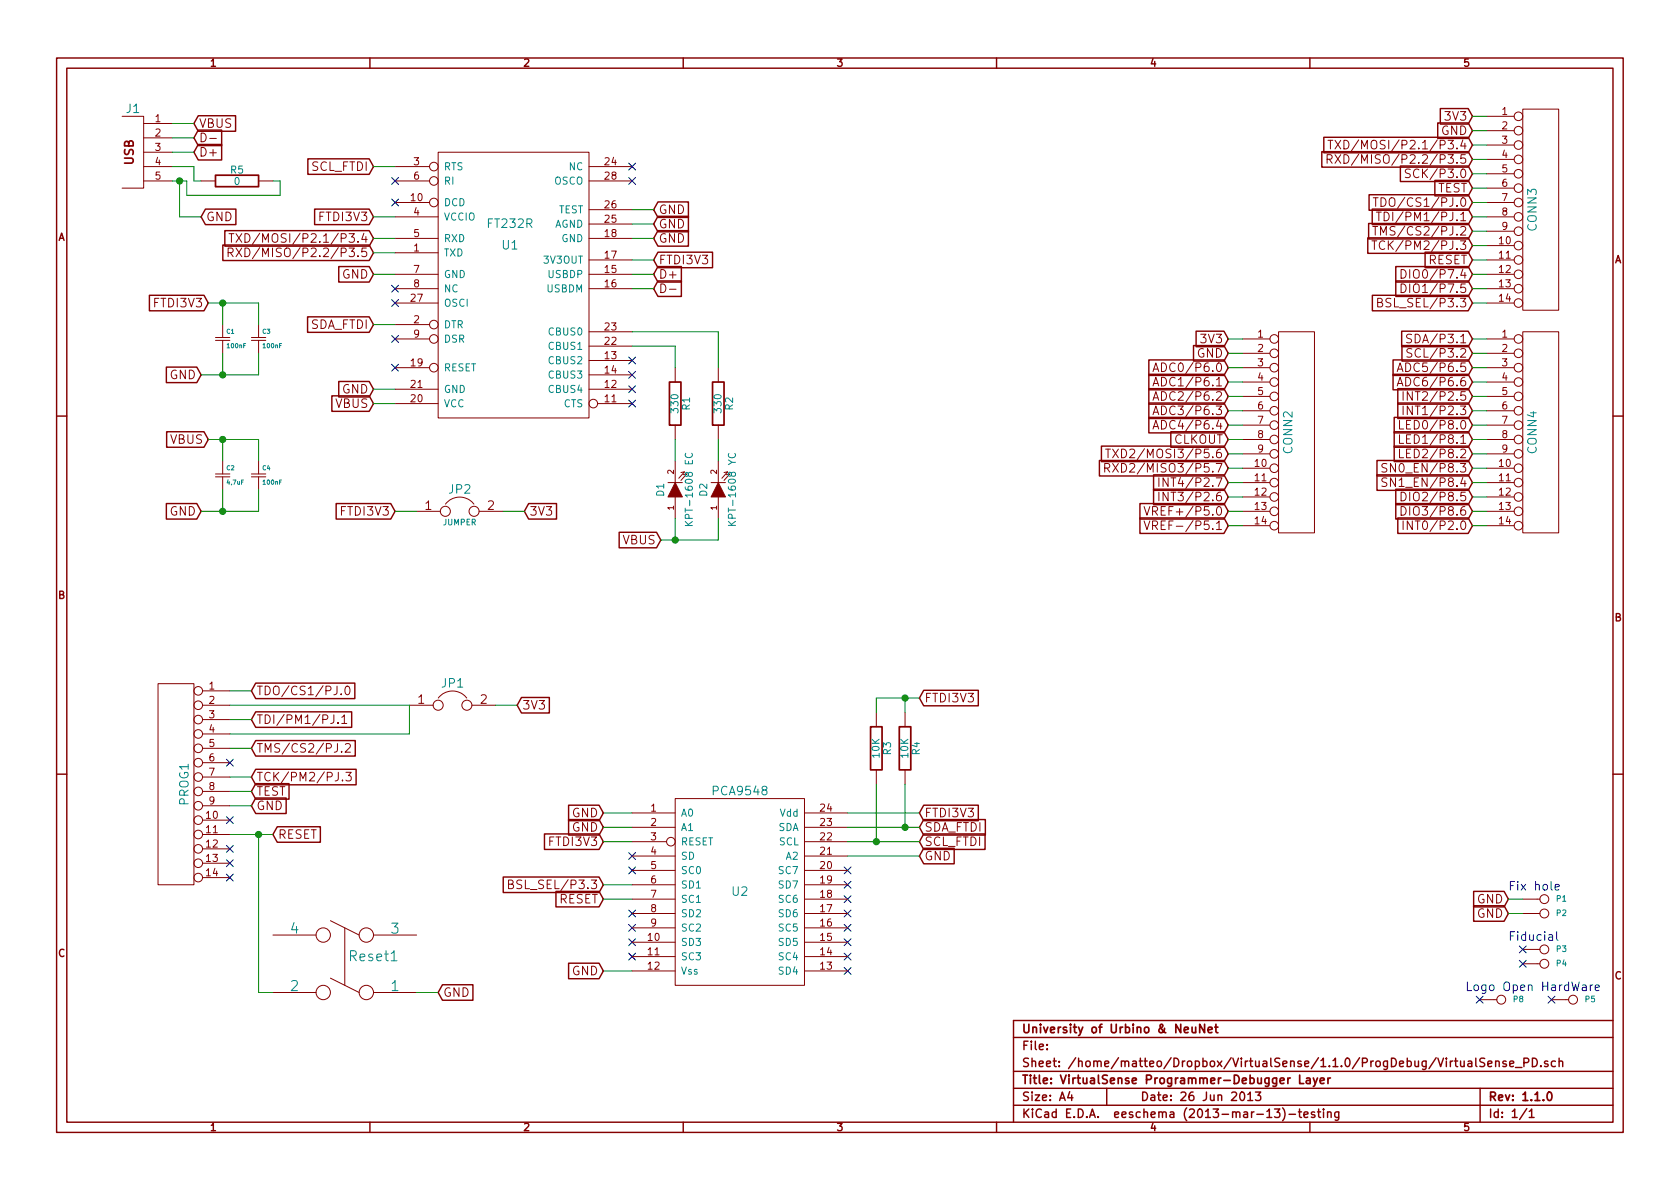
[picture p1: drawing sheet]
<svg xmlns="http://www.w3.org/2000/svg" width="297mm" height="210mm" viewBox="0 0 297 210" stroke-linecap="round" stroke-linejoin="round" font-family="sans-serif">
<g fill="none" stroke="#840000" stroke-width=".25">
<path d="M10 10.3h277v189.9h-277zM11.8 12.1h273.4v186.3h-273.4zM65.4 10.3v1.8M120.8 10.3v1.8M176.2 10.3v1.8M231.6 10.3v1.8M254.7 19.2h4.9l.7 1.4-.7 1.3h-4.9zM35.1 20.5h6.6v2.7h-6.6l-.8-1.4zM35.1 25.5h4.1v2.8h-4.1l-.8-1.4zM35.1 23h4.1v2.7h-4.1l-.8-1.3zM36.3 37h5.4v2.7h-5.4l-.7-1.4zM54.4 28.1h10.9l.7 1.4-.7 1.3h-10.9z"/>
<path d="M55.6 37h9.7l.7 1.3-.7 1.4h-9.7zM116.3 35.7h5.4v2.7h-5.4l-.7-1.3zM116.3 38.2h5.4v2.8h-5.4l-.7-1.4zM233.7 26.8h25.9l.7 1.4-.7 1.4h-25.9zM234.1 24.3h25.5l.7 1.3-.7 1.4h-25.5zM242 39.5h17.6l.7 1.4-.7 1.4h-17.6zM242.1 34.4h17.5l.7 1.4-.7 1.4h-17.5zM242.6 37h17l.7 1.3-.7 1.4h-17zM247.6 29.4h12l.7 1.3-.7 1.4h-12zM253.7 31.9h5.9l.7 1.4-.7 1.3h-5.9zM254.2 21.7h5.4l.7 1.4-.7 1.4h-5.4zM26.4 52.2h9.7l.7 1.4-.7 1.4h-9.7z"/>
<path d="M39.4 43.3h25.9l.7 1.4-.7 1.4h-25.9zM39.8 40.8h25.5l.7 1.4-.7 1.3h-25.5zM54.4 56h10.9l.7 1.4-.7 1.4h-10.9zM59.9 47.1h5.4l.7 1.4-.7 1.4h-5.4zM116.3 44.6h9.7v2.7h-9.7l-.7-1.3zM116.3 40.8h5.4v2.7h-5.4l-.7-1.3zM116.3 47.1h4.2v2.8h-4.2l-.7-1.4zM116.3 49.7h4.2v2.7h-4.2l-.7-1.4zM211.5 58.6h4.9l.8 1.3-.8 1.4h-4.9zM241.8 42.1h17.8l.7 1.3-.7 1.4h-17.8zM242.6 52.2h17l.7 1.4-.7 1.4h-17zM246.8 47.1h12.8l.7 1.4-.7 1.4h-12.8z"/>
<path d="M246.8 49.7h12.8l.7 1.3-.7 1.4h-12.8zM247.8 58.6h11.8l.7 1.3-.7 1.4h-11.8zM252 44.6h7.6l.7 1.4-.7 1.3h-7.6zM10 73.6h1.8M29.4 64.9h5.4l.8 1.4-.8 1.4h-5.4zM29.5 76.3h6.6l.7 1.4-.7 1.4h-6.6zM58.7 70h6.6l.7 1.4-.7 1.3h-6.6zM59.9 67.5h5.4l.7 1.3-.7 1.4h-5.4zM194.7 78.9h21.7l.8 1.4-.8 1.3h-21.7zM203.1 71.3h13.3l.8 1.3-.8 1.4h-13.3zM203.1 68.7h13.3l.8 1.4-.8 1.4h-13.3zM203.1 63.6h13.3l.8 1.4-.8 1.4h-13.3z"/>
<path d="M203.1 66.2h13.3l.8 1.4-.8 1.3h-13.3zM203.1 73.8h13.3l.8 1.4-.8 1.3h-13.3zM207 76.3h9.4l.8 1.4-.8 1.4h-9.4zM211 61.1h5.4l.8 1.4-.8 1.3h-5.4zM246.3 66.2h13.3l.7 1.4-.7 1.3h-13.3zM246.3 63.6h13.3l.7 1.4-.7 1.4h-13.3zM246.5 78.9h13.1l.7 1.4-.7 1.3h-13.1zM246.5 73.8h13.1l.7 1.4-.7 1.3h-13.1zM246.5 76.3h13.1l.7 1.4-.7 1.4h-13.1zM247.1 68.7h12.5l.7 1.4-.7 1.4h-12.5zM247.1 71.3h12.5l.7 1.3-.7 1.4h-12.5zM247.9 61.1h11.7l.7 1.4-.7 1.3h-11.7z"/>
<path d="M285.2 73.6h1.8M29.4 89h5.4l.8 1.4-.8 1.4h-5.4zM59.4 89h9.7l.7 1.4-.7 1.4h-9.7zM93.5 89h4.9v2.8h-4.9l-.8-1.4zM109.5 94.1h6.6l.7 1.4-.7 1.4h-6.6zM194.4 81.4h22l.8 1.4-.8 1.4h-22zM201.5 89h14.9l.8 1.4-.8 1.4h-14.9zM201.5 91.6h14.9l.8 1.4-.8 1.3h-14.9zM204 86.5h12.4l.8 1.4-.8 1.3h-12.4zM204 84h12.4l.8 1.3-.8 1.4h-12.4zM243.5 81.4h16.1l.7 1.4-.7 1.4h-16.1zM243.5 84h16.1l.7 1.3-.7 1.4h-16.1z"/>
<path d="M246.8 86.5h12.8l.7 1.4-.7 1.3h-12.8zM246.8 89h12.8l.7 1.4-.7 1.4h-12.8zM247.1 91.6h12.5l.7 1.4-.7 1.3h-12.5zM10 136.9h1.8M45.2 138.6h5.9v2.7h-5.9l-.8-1.4zM45.2 131h17.6v2.7h-17.6l-.8-1.4zM45.2 125.9h17v2.7h-17l-.8-1.4zM45.2 120.8h17.5v2.7h-17.5l-.8-1.3zM45.2 136h17.8v2.8h-17.8l-.8-1.4zM92.2 123.3h4.9v2.8h-4.9l-.8-1.4zM163.3 122.1h9.7v2.7h-9.7l-.7-1.4zM285.2 136.9h1.8"/>
<path d="M45.2 141.1h5.4v2.8h-5.4l-.8-1.4zM49 146.2h7.6v2.7h-7.6l-.7-1.3zM89 155.1h16.9l.8 1.4-.8 1.3h-16.9zM96.3 147.5h9.6l.8 1.3-.8 1.4h-9.6zM98.3 157.6h7.6l.8 1.4-.8 1.4h-7.6zM100.5 144.9h5.4l.8 1.4-.8 1.4h-5.4zM100.5 142.4h5.4l.8 1.4-.8 1.3h-5.4zM163.3 144.9h10.9v2.8h-10.9l-.7-1.4zM163.3 147.5h10.9v2.7h-10.9l-.7-1.4zM163.3 142.4h9.7v2.7h-9.7l-.7-1.3zM163.3 150h5.4v2.7h-5.4l-.7-1.3zM260.6 157.6h5.3l.8 1.4-.8 1.4h-5.3z"/>
<path d="M78.2 174.1h5.4v2.8h-5.4l-.7-1.4zM100.5 170.3h5.4l.8 1.4-.8 1.4h-5.4zM260.6 160.2h5.3l.8 1.3-.8 1.4h-5.3zM65.4 198.4v1.8M120.8 198.4v1.8M176.2 198.4v1.8M179.2 192.5h106M179.2 195.4h106M179.2 189.5h106M179.2 183.5h106M185.1 185.5v.1M185.1 184.7v.1"/>
<path d="M189.1 193l-.3 1.1h.9M189.5 193.6v1M195.7 192.5v2.9M219.4 193.3l.2-.2a.81 .81 0 0 1 .5 .6 .81 .81 0 0 1-.2 .8l-.2 .1a.79 .79 0 0 1-.3-1.3zM220.6 193.5l.5-.4v1.5M220.6 194.6h.9M222 193.1h.9l-.5 .6 .4 .1v.7l-.2 .1-.6-.1M225.3 196.1h1l-.5 .6 .4 .1v.7l-.2 .1-.7-.1M226.8 195.9a1.71 1.71 0 0 1 0 2.3M227.9 197h1.2M229.6 196.6h.5M229.8 196.1v1.3l.3 .2"/>
<path d="M230.6 197.1l.7-.1-.1-.3-.4-.1-.2 .2v.7h.6M231.6 198.4v1.8M232.4 196.7a.37 .37 0 0 0-.5 .1v.2l.5 .2 .1 .1-.2 .3-.4-.1M232.9 196.6h.6M233.1 196.1v1.3l.4 .2M234 196.1v.2M234 196.6v1M234.7 196.7l.2-.1 .4 .1 .1 .9M234.7 196.6v1M236.7 196.6v1.4l-.3 .1-.3-.1M236.7 196.7l-.4-.1-.3 .3 .1 .6 .2 .1 .4-.1M258.2 187.6l.1 .9 .4 .1 .2-.1"/>
<path d="M258.9 187.6v1M259.6 187.7h.6v.9M260.2 188l-.5 .1-.2 .2 .2 .3 .5-.1M260.9 187.1v1.3l.2 .2M261.7 192.5v5.9M262.5 187.2l-.6-.1-.3 .3 .1 .3 .7 .4v.4a.62 .62 0 0 1-.8 0M263.1 188.1l.7-.1-.1-.3-.4-.1-.2 .2v.7h.6M264.4 187.8l.2-.2 .4 .1 .1 .9M264.4 187.6v1M266.3 187.7a.37 .37 0 0 0-.6 .1l.1 .3 .5 .1 .1 .1-.3 .3-.4-.1M266.9 188.1l.7-.1v-.3l-.4-.1-.3 .2 .1 .7h.6M267.9 188.8h1.2"/>
<path d="M269.4 187.9l.8-.1 .1-.2-.1-.3-.2-.2h-.6v1.5M270 196l-1.3 2M270.4 196.5l.4-.4v1.5M270.4 197.6h.8M270.9 187.1a.76 .76 0 0 1 .9 .8 .76 .76 0 0 1-.9 .7zM272.4 188.5v.1M273.7 187.7a.37 .37 0 0 0-.6 .1l.1 .3 .5 .1v.1l-.2 .3-.4-.1M275 187.7l-.4-.1-.3 .3 .1 .6 .2 .1 .4-.1M275.7 187.8l.2-.2 .4 .1v.9M275.7 187.1v1.5M285.2 180.5h-106v17.9"/>
</g>
<g fill="none" stroke="#840000" stroke-width=".3">
<path d="M38.1 31h7.6v2h-7.6zM118.4 67.6h2v7.6h-2zM126 67.6h2v7.6h-2zM153.9 128.5h2.1v7.6h-2.1zM159 128.5h2v7.6h-2zM210.8 181.6v.9l.4 .1 .2-.1M211.4 181.6v1M213 181.1v1.5l-.9-1.5v1.5M213.6 182.1l.7-.1v-.3l-.5-.1-.2 .2 .1 .7h.6M214.8 181.6h.5M215 181.1v1.3l.3 .2M229.8 190.1v1.5h.7"/>
<path d="M231 190.7h.6v.9M231.6 191l-.4 .1-.3 .2 .3 .3 .4-.1M232.2 190.6l.4 1M232.9 190.6l-.5 1.4-.2 .1M233.4 191.1l.7-.1v-.3l-.4-.1-.3 .2 .1 .7h.6M234.8 190.6v1M235.2 190.6l-.4 .3M273.7 193.3l.2-.2a.81 .81 0 0 1 .6 .6 .81 .81 0 0 1-.3 .8l-.2 .1a.79 .79 0 0 1-.3-1.3z"/>
</g>
<g fill="none" stroke="#000084" stroke-width=".18">
<path d="M69.2 31.4l1.3 1.2M69.2 35.2l1.3 1.2M70.5 31.4l-1.3 1.2M70.5 35.2l-1.3 1.2M111.2 28.8l1.2 1.3M111.2 31.4l1.2 1.2M112.4 28.8l-1.2 1.3M112.4 31.4l-1.2 1.2M69.2 50.4l1.3 1.3M69.2 53l1.3 1.2M69.2 59.3l1.3 1.2M70.5 50.4l-1.3 1.3"/>
<path d="M70.5 53l-1.3 1.2M70.5 59.3l-1.3 1.2M69.2 64.4l1.3 1.2M70.5 64.4l-1.3 1.2M111.2 63.1l1.2 1.3M111.2 65.7l1.2 1.2M111.2 68.2l1.2 1.2M111.2 70.8l1.2 1.2M112.4 63.1l-1.2 1.3M112.4 65.7l-1.2 1.2M112.4 68.2l-1.2 1.2M112.4 70.8l-1.2 1.2"/>
<path d="M40 134.3l1.2 1.2M41.2 134.3l-1.2 1.2M40 144.4l1.2 1.2M40 149.5l1.2 1.2M40 152l1.2 1.3M40 154.6l1.2 1.2M41.2 144.4l-1.2 1.2M41.2 149.5l-1.2 1.2M41.2 152l-1.2 1.3M41.2 154.6l-1.2 1.2M111.2 153.3l1.2 1.2M111.2 150.8l1.2 1.2"/>
<path d="M112.4 153.3l-1.2 1.2M112.4 150.8l-1.2 1.2M149.3 158.4l1.2 1.2M149.3 155.8l1.2 1.3M149.3 153.3l1.2 1.2M150.5 158.4l-1.2 1.2M150.5 155.8l-1.2 1.3M150.5 153.3l-1.2 1.2M111.2 160.9l1.2 1.2M111.2 163.5l1.2 1.2M111.2 166l1.2 1.2M111.2 168.5l1.2 1.3"/>
<path d="M112.4 160.9l-1.2 1.2M112.4 163.5l-1.2 1.2M112.4 166l-1.2 1.2M112.4 168.5l-1.2 1.3M149.3 171.1l1.2 1.2M149.3 168.5l1.2 1.3M149.3 166l1.2 1.2M149.3 163.5l1.2 1.2M149.3 160.9l1.2 1.2M150.5 171.1l-1.2 1.2M150.5 168.5l-1.2 1.3M150.5 166l-1.2 1.2"/>
<path d="M150.5 163.5l-1.2 1.2M150.5 160.9l-1.2 1.2M261 176.2l1.2 1.2M262.2 176.2l-1.2 1.2M268.6 167.3l1.2 1.2M268.6 169.8l1.2 1.2M269.8 167.3l-1.2 1.2M269.8 169.8l-1.2 1.2M273.7 176.2l1.2 1.2M274.9 176.2l-1.2 1.2"/>
</g>
<g fill="none" stroke="#840000" stroke-width=".18">
<path d="M269.2 19.3h6.4v35.6h-6.4zM21.6 20.6h3.8v12.7h-3.8M25.4 29.5h5.1M25.4 32h5.1M25.4 21.8h5.1M25.4 24.4h5.1M25.4 26.9h5.1M35.6 23.5a.77 .77 0 0 1 .9 .8 .77 .77 0 0 1-.9 .8zM35.6 32h2.5M37.1 24.5h1.2M45.7 32h2.6M69.8 29.5h6.1"/>
<path d="M69.8 38.3h7.7M69.8 32h6.1M69.8 35.8h6.1M77.5 26.9h26.6v47h-26.6zM104.1 29.5h7.7M104.1 32h7.7M104.1 39.6h7.7M104.1 37.1h7.7M234.6 28.2l.8-.1 .1-.2v-.4l-.3-.1h-.6v1.5M234.8 24.8h.9M235 28.2l.5 .7M235.2 24.8v1.5"/>
<path d="M236 24.8l1.1 1.5M236 27.4l1.1 1.5M237.1 24.8l-1.1 1.5M237.1 27.4l-1.1 1.5M237.6 24.8a.77 .77 0 0 1 .9 .8 .77 .77 0 0 1-.9 .7zM237.6 27.4a.77 .77 0 0 1 .9 .7 .77 .77 0 0 1-.9 .8zM242.8 35h.9M243.2 35v1.5M243.4 37.5h.8M243.8 37.5v1.5M244.2 35a.77 .77 0 0 1 .9 .7 .77 .77 0 0 1-.9 .8zM244.7 37.5a.77 .77 0 0 1 .9 .8 .77 .77 0 0 1-.9 .7z"/>
<path d="M249.4 30a.62 .62 0 0 0-.9 0v.5l.8 .3v.5a.62 .62 0 0 1-.8 0M262.9 38.3h4.8M262.9 35.8h4.8M262.9 20.6h4.8M262.9 23.1h4.8M262.9 25.6h4.8M262.9 28.2h4.8M262.9 30.7h4.8M262.9 33.3h4.8M38.1 59.7h2.5M39.4 57.4v2.3M40.3 44.7l.8-.1 .1-.2-.1-.4-.2-.1h-.6v1.5"/>
<path d="M40.5 41.3h.9M40.7 44.7l.5 .7M40.9 41.3v1.5M41.7 41.3l1 1.5M41.7 43.9l1 1.5M42.7 41.3l-1 1.5M42.7 43.9l-1 1.5M43.3 41.3a.77 .77 0 0 1 .9 .8 .77 .77 0 0 1-.9 .7zM43.3 43.9a.77 .77 0 0 1 .9 .7 .77 .77 0 0 1-.9 .8zM44.4 59.7h2.6M45.7 57.4v2.3M69.8 44.7h7.7"/>
<path d="M69.8 57.4h6.1M69.8 42.2h7.7M69.8 48.5h7.7M69.8 51h7.7M69.8 59.9h6.1M69.8 53.6h7.7M104.1 42.2h7.7M104.1 48.5h7.7M104.1 51h7.7M104.1 58.7h7.7M104.1 46h7.7M116.8 50.2a.77 .77 0 0 1 .9 .8 .77 .77 0 0 1-.9 .7z"/>
<path d="M118.4 51.1h1.1M219.7 59.9h4.8M226.1 58.7h6.3v35.5h-6.3zM242.6 42.6h.8M242.7 40.1h.9M243 42.6v1.5M243.2 40.1v1.5M243.6 53.5l.6-.1 .2-.2-.1-.3-.2-.1h-.5v1.5h.6l.2-.2 .1-.3-.4-.3M244.1 41.6v-1.5l.5 1 .5-1v1.5M244.8 42.7a.62 .62 0 0 0-.7 0 .62 .62 0 0 0-.2 .8 .58 .58 0 0 0 .3 .5 .58 .58 0 0 0 .6 0M247.7 47.7a.77 .77 0 0 1 .9 .7 .77 .77 0 0 1-.9 .8zM247.7 50.2a.77 .77 0 0 1 .9 .8 .77 .77 0 0 1-.9 .7z"/>
<path d="M249.6 59.2a.62 .62 0 0 0-.8 .1v.4l.7 .3v.5a.62 .62 0 0 1-.8 0M262.9 48.5h4.8M262.9 51h4.8M262.9 59.9h4.8M262.9 46h4.8M262.9 53.6h4.8M262.9 40.9h4.8M262.9 43.4h4.8M269.2 58.7h6.4v35.5h-6.4zM38.1 60.2h2.5M39.4 60.2v2.3M44.4 60.2h2.6"/>
<path d="M45.7 60.2v2.3M69.8 71.4h7.7M69.8 68.8h7.7M69.8 65h6.1M104.1 68.8h7.7M104.1 61.2h7.7M104.1 63.7h7.7M104.1 66.3h7.7M105.7 71.4h6.1M119.4 65v2.6M119.4 75.2v2.5M127 65v2.6"/>
<path d="M127 75.2v2.5M195.5 79.4h.8M195.9 79.4v1.5M196.7 79.4l1 1.5M197.7 79.4l-1 1.5M203.9 73.3l.5-1.5 .5 1.5M203.9 70.8l.5-1.5 .5 1.5M203.9 65.7l.5-1.5 .5 1.5M203.9 68.2l.5-1.5 .5 1.5M203.9 75.9l.5-1.6 .5 1.6M204 67.8h.7M204 65.3h.7"/>
<path d="M204 72.9h.7M204 70.4h.7M204 75.4h.7M219.7 65h4.8M219.7 62.5h4.8M219.7 67.6h4.8M219.7 70.1h4.8M219.7 72.6h4.8M219.7 75.2h4.8M219.7 77.7h4.8M247 68.2l.5-1.5 .6 1.5M247 65.7l.5-1.5 .6 1.5"/>
<path d="M247.2 67.8h.7M247.2 65.3h.7M247.4 79.4v1.5h.8M247.4 74.3v1.6h.8M247.4 76.9v1.5h.8M248.1 69.3v1.5M248.1 71.8v1.5M249.6 61.7a.62 .62 0 0 0-.8 .1v.4l.8 .4v.4a.62 .62 0 0 1-.9 .1M249.7 69.3v1.5l-.9-1.5v1.5M249.7 71.8v1.5l-.9-1.5v1.5M262.9 65h4.8M262.9 62.5h4.8"/>
<path d="M262.9 67.6h4.8M262.9 70.1h4.8M262.9 72.6h4.8M262.9 75.2h4.8M262.9 77.7h4.8M38.1 84.3h2.5M38.1 83.8h2.5M39.4 81.5v2.3M39.4 84.3v2.3M44.4 84.3h2.6M44.4 83.8h2.6M45.7 81.5v2.3"/>
<path d="M45.7 84.3v2.3M73.7 90.4h4.2M78.8 89.1a3.2 3.2 0 0 1 5 0M84.7 90.4h4.2M118.1 85.3h2.5M119.4 81.5v3.8M119.4 87.9v3.8M120.4 83.6l.6-.2-1 1.2M120.8 83.9l.6-.1-1 1.2M125.7 85.3h2.6M127 81.5v3.8M127 87.9v3.8"/>
<path d="M128 83.6l.7-.2-1.1 1.2M128.4 83.9l.6-.1-1 1.2M195.3 82.8l.8-.1 .1-.2-.1-.4-.2-.1h-.6v1.5M195.7 82.8l.5 .7M196.7 82l1 1.5M197.7 82l-1 1.5M202.3 89.6l.5 1.5 .5-1.5M202.3 92.1l.5 1.5 .5-1.5M203.8 92.9h.7l.2-.3-.1-.3-.2-.2h-.6v1.5M204.2 92.9l.5 .7M204.9 84.5v1.5M204.9 87v1.6"/>
<path d="M206.5 87v1.6l-.9-1.6v1.6M206.5 84.5v1.5l-.9-1.5v1.5M219.7 85.3h4.8M219.7 90.4h4.8M219.7 80.3h4.8M219.7 82.8h4.8M219.7 87.9h4.8M219.7 93h4.8M245.2 82a.62 .62 0 0 0-.8 .1v.4l.7 .4v.4a.62 .62 0 0 1-.8 .1M245.2 84.6a.62 .62 0 0 0-.8 .1v.4l.7 .3v.5a.62 .62 0 0 1-.8 0M247.7 87a.77 .77 0 0 1 .9 .8 .77 .77 0 0 1-.9 .8zM247.7 89.6a.77 .77 0 0 1 .9 .7 .77 .77 0 0 1-.9 .8z"/>
<path d="M248.1 92.1v1.5M249.7 92.1v1.5l-.9-1.5v1.5M262.9 85.3h4.8M262.9 90.4h4.8M262.9 80.3h4.8M262.9 82.8h4.8M262.9 87.9h4.8M262.9 93h4.8M27.9 120.9h6.4v35.6h-6.4zM35.8 122.2h4.8M35.8 124.7h4.8M35.8 127.2h4.8"/>
<path d="M35.8 129.8h4.8M35.8 132.3h4.8M35.8 134.9h4.8M35.8 137.4h4.8M35.8 139.9h4.8M59 126.4v1.1a.47 .47 0 0 1-.5 .4M59.8 127.8v.1M60.3 122.7v.2M60.4 132.9v.1M60.4 126.8l.5-.4v1.5M60.4 127.9h.9M60.6 137.9v.2"/>
<path d="M61.1 131.6l.2-.1h.3l.3 .1 .1 .3-.1 .3-.9 .8h1M61.1 121.5l.3-.2a.81 .81 0 0 1 .5 .8 .81 .81 0 0 1-.5 .8l-.3-.2-.1-.4zM61.2 136.6h.9l-.5 .6h.4l.1 .2-.1 .5-.2 .2h-.4l-.2-.2M72.4 124.7h4.2M77.5 123.4a3.2 3.2 0 0 1 5 0M83.4 124.7h4.2M154.9 126v2.5M154.9 136.1v2.6M160 126v2.5M160 136.1v2.6M35.8 142.5h4.8M35.8 145h4.8"/>
<path d="M35.8 147.6h4.8M35.8 150.1h4.8M35.8 152.6h4.8M35.8 155.2h4.8M89.9 156.4l.7-.1 .1-.2v-.3l-.3-.2h-.5v1.5h.6l.3-.2v-.3l-.4-.2M111.8 143.8h7.6M111.8 146.3h7.6M111.8 148.8h6.1M111.8 151.4h7.6M111.8 153.9h7.6M111.8 156.5h7.6M111.8 159h7.6"/>
<path d="M119.4 141.2h22.8v33h-22.8zM142.2 143.8h7.7M142.2 146.3h7.7M142.2 148.8h7.7M142.2 151.4h7.7M142.2 153.9h7.7M142.2 156.5h7.7M142.2 159h7.7M269.2 159h3.1M48.3 175.5h7.6M48.3 165.3h7.6M58.4 173l5.1 2.5"/>
<path d="M58.4 162.8l5.1 2.5M61 164.1v10.1M66 175.5h7.7M66 165.3h7.7M111.8 161.5h7.6M111.8 164.1h7.6M111.8 166.6h7.6M111.8 169.2h7.6M111.8 171.7h7.6M142.2 161.5h7.7M142.2 164.1h7.7M142.2 166.6h7.7"/>
<path d="M142.2 169.2h7.7M142.2 171.7h7.7M261.6 176.8h3.1M269.2 161.5h3.1M269.2 167.9h3.1M269.2 170.4h3.1M274.3 176.8h3.1"/>
<circle cx="76.7" cy="29.5" r=".76"/>
<circle cx="76.7" cy="32" r=".76"/>
<circle cx="76.7" cy="35.8" r=".76"/>
<circle cx="268.5" cy="28.2" r=".76"/>
<circle cx="268.5" cy="25.6" r=".76"/>
<circle cx="268.5" cy="23.1" r=".76"/>
<circle cx="268.5" cy="33.3" r=".76"/>
<circle cx="268.5" cy="35.8" r=".76"/>
<circle cx="268.5" cy="20.6" r=".76"/>
<circle cx="268.5" cy="30.7" r=".76"/>
<circle cx="268.5" cy="38.3" r=".76"/>
<circle cx="76.7" cy="59.9" r=".76"/>
<circle cx="76.7" cy="57.4" r=".76"/>
<circle cx="225.3" cy="59.9" r=".76"/>
<circle cx="268.5" cy="51" r=".76"/>
<circle cx="268.5" cy="53.6" r=".76"/>
<circle cx="268.5" cy="48.5" r=".76"/>
<circle cx="268.5" cy="43.4" r=".76"/>
<circle cx="268.5" cy="59.9" r=".76"/>
<circle cx="268.5" cy="46" r=".76"/>
<circle cx="268.5" cy="40.9" r=".76"/>
<circle cx="76.7" cy="65" r=".76"/>
<circle cx="104.9" cy="71.4" r=".76"/>
<circle cx="225.3" cy="62.5" r=".76"/>
<circle cx="225.3" cy="75.2" r=".76"/>
<circle cx="225.3" cy="77.7" r=".76"/>
<circle cx="225.3" cy="72.6" r=".76"/>
<circle cx="225.3" cy="65" r=".76"/>
<circle cx="225.3" cy="67.6" r=".76"/>
<circle cx="225.3" cy="70.1" r=".76"/>
<circle cx="268.5" cy="62.5" r=".76"/>
<circle cx="268.5" cy="67.6" r=".76"/>
<circle cx="268.5" cy="65" r=".76"/>
<circle cx="268.5" cy="77.7" r=".76"/>
<circle cx="268.5" cy="70.1" r=".76"/>
<circle cx="268.5" cy="72.6" r=".76"/>
<circle cx="268.5" cy="75.2" r=".76"/>
<circle cx="78.7" cy="90.4" r=".89"/>
<circle cx="83.8" cy="90.4" r=".89"/>
<circle cx="225.3" cy="85.3" r=".76"/>
<circle cx="225.3" cy="90.4" r=".76"/>
<circle cx="225.3" cy="82.8" r=".76"/>
<circle cx="225.3" cy="93" r=".76"/>
<circle cx="225.3" cy="80.3" r=".76"/>
<circle cx="225.3" cy="87.9" r=".76"/>
<circle cx="268.5" cy="87.9" r=".76"/>
<circle cx="268.5" cy="82.8" r=".76"/>
<circle cx="268.5" cy="85.3" r=".76"/>
<circle cx="268.5" cy="80.3" r=".76"/>
<circle cx="268.5" cy="90.4" r=".76"/>
<circle cx="268.5" cy="93" r=".76"/>
<circle cx="35.1" cy="122.2" r=".76"/>
<circle cx="35.1" cy="127.2" r=".76"/>
<circle cx="35.1" cy="129.8" r=".76"/>
<circle cx="35.1" cy="124.7" r=".76"/>
<circle cx="35.1" cy="134.9" r=".76"/>
<circle cx="35.1" cy="132.3" r=".76"/>
<circle cx="35.1" cy="137.4" r=".76"/>
<circle cx="35.1" cy="139.9" r=".76"/>
<circle cx="77.5" cy="124.7" r=".89"/>
<circle cx="82.5" cy="124.7" r=".89"/>
<circle cx="35.1" cy="147.6" r=".76"/>
<circle cx="35.1" cy="152.6" r=".76"/>
<circle cx="35.1" cy="145" r=".76"/>
<circle cx="35.1" cy="150.1" r=".76"/>
<circle cx="35.1" cy="155.2" r=".76"/>
<circle cx="35.1" cy="142.5" r=".76"/>
<circle cx="118.6" cy="148.8" r=".76"/>
<circle cx="273" cy="159" r=".79"/>
<circle cx="57.1" cy="165.3" r="1.27"/>
<circle cx="57.1" cy="175.5" r="1.27"/>
<circle cx="64.8" cy="175.5" r="1.27"/>
<circle cx="64.8" cy="165.3" r="1.27"/>
<circle cx="265.4" cy="176.8" r=".79"/>
<circle cx="273" cy="170.4" r=".79"/>
<circle cx="273" cy="161.5" r=".79"/>
<circle cx="273" cy="167.9" r=".79"/>
<circle cx="278.1" cy="176.8" r=".79"/>
</g>
<g fill="#840000" stroke="#840000" stroke-width=".18">
<path d="M119.4 85.3l1.2 2.6h-2.5z"/>
<path d="M127 85.3l1.3 2.6h-2.6z"/>
</g>
<path d="M121.2 92.9h1.2M121.2 92.2l.7 .7M121.3 80.2a.5 .5 0 0 0 0 .6 .5 .5 0 0 0 .6 .1l.3-.1a.41 .41 0 0 0 .1-.6M122.4 92.2l-.7 .6M128.8 92.9h1.2M128.8 92.2l.7 .7M128.9 80.2a.5 .5 0 0 0 0 .6 .5 .5 0 0 0 .6 .1l.3-.1a.41 .41 0 0 0 .1-.6M130 92.2l-.7 .5" fill="none" stroke="#008484" stroke-width=".18"/>
<path d="M275 156.9l.7-.2-.1-.2-.4-.1-.2 .2v.7h.6M275.2 164.8v1.3l.3 .2M281.2 174.2v1M281.6 174.2h-.3l-.1 .3M282 174.7l.8-.2-.1-.3h-.4l-.3 .2 .1 .7h.6" fill="none" stroke="#0000c2" stroke-width=".18"/>
<g fill="none" stroke="#008400" stroke-width=".18">
<path d="M30.5 29.5h3.8v2.5h1.3M30.5 21.8h3.8M30.5 24.4h3.8M30.5 26.9h3.8M30.5 32h2.5v2.5h16.5v-2.5h-1.2M31.7 32v6.3h3.9M66 29.5h3.8M66 38.3h3.8M111.8 37.1h3.8M111.8 39.6h3.8M260.3 38.3h2.6M260.3 33.3h2.6"/>
<path d="M260.3 28.2h2.6M260.3 23.1h2.6M260.3 20.6h2.6M260.3 25.6h2.6M260.3 30.7h2.6M260.3 35.8h2.6M36.8 53.6h8.9v3.8M39.4 53.6v3.8M66 42.2h3.8M66 48.5h3.8M66 44.7h3.8M66 57.4h3.8"/>
<path d="M111.8 58.7h15.2v6.3M111.8 42.2h3.8M111.8 46h3.8M111.8 48.5h3.8M111.8 51h3.8M217.2 59.9h2.5M260.3 46h2.6M260.3 48.5h2.6M260.3 51h2.6M260.3 53.6h2.6M260.3 59.9h2.6M260.3 43.4h2.6"/>
<path d="M260.3 40.9h2.6M36.8 77.7h8.9v3.8M39.4 62.5v3.8M39.4 77.7v3.8M45.7 62.5v3.8h-10.1M66 68.8h3.8M66 71.4h3.8M111.8 61.2h7.6v3.8M119.4 77.7v3.8M127 77.7v3.8M217.2 77.7h2.5M217.2 75.2h2.5"/>
<path d="M217.2 70.1h2.5M217.2 65h2.5M217.2 72.6h2.5M217.2 67.6h2.5M217.2 62.5h2.5M260.3 77.7h2.6M260.3 75.2h2.6M260.3 70.1h2.6M260.3 65h2.6M260.3 72.6h2.6M260.3 67.6h2.6M260.3 62.5h2.6"/>
<path d="M39.4 86.6v3.8M45.7 86.6v3.8h-10.1M69.8 90.4h3.9M88.9 90.4h3.8M119.4 91.7v3.8M127 91.7v3.8h-10.2M217.2 90.4h2.5M217.2 85.3h2.5M217.2 80.3h2.5M217.2 93h2.5M217.2 87.9h2.5M217.2 82.8h2.5"/>
<path d="M260.3 90.4h2.6M260.3 85.3h2.6M260.3 80.3h2.6M260.3 93h2.6M260.3 87.9h2.6M260.3 82.8h2.6M40.6 124.7h31.8v5.1h-31.8M40.6 122.2h3.8M40.6 132.3h3.8M40.6 137.4h3.8M40.6 139.9h3.8M40.6 127.2h3.8"/>
<path d="M87.6 124.7h3.8M154.9 138.7v10.1M160 123.4v2.6M160 138.7v7.6M162.6 123.4h-7.7v2.6M40.6 142.5h3.8M40.6 147.6h7.7M45.7 147.6v27.9h2.6M106.7 156.5h5.1M106.7 148.8h5.1M106.7 143.8h5.1M106.7 146.3h5.1"/>
<path d="M106.7 159h5.1M149.9 148.8h12.7M149.9 143.8h12.7M149.9 146.3h12.7M149.9 151.4h12.7M266.7 159h2.5M73.7 175.5h3.8M106.7 171.7h5.1M266.7 161.5h2.5"/>
</g>
<g fill="#008400" stroke="#008400" stroke-width=".25">
<circle cx="160" cy="146.3" r=".51"/>
<circle cx="119.4" cy="95.5" r=".51"/>
<circle cx="39.4" cy="53.6" r=".51"/>
<circle cx="39.4" cy="66.3" r=".51"/>
<circle cx="39.4" cy="77.7" r=".51"/>
<circle cx="39.4" cy="90.4" r=".51"/>
<circle cx="45.7" cy="147.6" r=".51"/>
<circle cx="160" cy="123.4" r=".51"/>
<circle cx="154.9" cy="148.8" r=".51"/>
<circle cx="31.8" cy="32" r=".51"/>
</g>
<g font-size="2.5" fill="#008484">
<text x="51.4" y="165.1">4</text>
<text x="69.2" y="165.1">3</text>
<text x="62" y="170">Reset1</text>
<text x="51.4" y="175.3">2</text>
<text x="69.2" y="175.3">1</text>
</g>
<g font-size="2.1" fill="#008484">
<text x="22.3" y="20">J1</text>
<text x="86.3" y="40.3">FT232R</text>
<text x="271.7" y="40.8" transform="rotate(-90 271.7 40.8)">CONN3</text>
<text x="88.8" y="44.1">U1</text>
<text x="228.5" y="80.2" transform="rotate(-90 228.5 80.2)">CONN2</text>
<text x="271.7" y="80.2" transform="rotate(-90 271.7 80.2)">CONN4</text>
<text x="79.4" y="87.3">JP2</text>
<text x="78.1" y="121.6">JP1</text>
<text x="33.4" y="142.4" transform="rotate(-90 33.4 142.4)">PROG1</text>
<text x="126.2" y="140.6">PCA9548</text>
<text x="129.5" y="158.4">U2</text>
</g>
<g font-size="2.1" fill="#840000">
<text x="35.2" y="22.6">VBUS</text>
<text x="254.7" y="23.9">GND</text>
<text x="255.7" y="21.3">3V3</text>
<text x="23.6" y="29.2" transform="rotate(-90 23.6 29.2)">USB</text>
<text x="35.2" y="27.7">D+</text>
<text x="239" y="29">RXD/MISO/P2.2/P3.5</text>
<text x="239.3" y="26.4">TXD/MOSI/P2.1/P3.4</text>
<text x="55" y="30.2">SCL_FTDI</text>
<text x="250" y="31.5">SCK/P3.0</text>
<text x="254" y="34">TEST</text>
<text x="36.5" y="39.1">GND</text>
<text x="56.6" y="39.1">FTDI3V3</text>
<text x="116.5" y="37.8">GND</text>
<text x="116.5" y="40.4">GND</text>
<text x="245.3" y="41.7">TMS/CS2/PJ.2</text>
<text x="245.3" y="36.6">TDO/CS1/PJ.0</text>
<text x="246.1" y="39.1">TDI/PM1/PJ.1</text>
<text x="44.7" y="45.5">RXD/MISO/P2.2/P3.5</text>
<text x="45" y="42.9">TXD/MOSI/P2.1/P3.4</text>
<text x="116.5" y="46.7">FTDI3V3</text>
<text x="116.5" y="42.9">GND</text>
<text x="245.2" y="44.2">TCK/PM2/PJ.3</text>
<text x="252.3" y="46.7">RESET</text>
<text x="60.4" y="49.3">GND</text>
<text x="116.5" y="49.3">D+</text>
<text x="249.5" y="49.3">DIO0/P7.4</text>
<text x="249.5" y="51.8">DIO1/P7.5</text>
<text x="27.4" y="54.4">FTDI3V3</text>
<text x="54.7" y="58.2">SDA_FTDI</text>
<text x="244.9" y="54.4">BSL_SEL/P3.3</text>
<text x="205.5" y="65.8">ADC0/P6.0</text>
<text x="211.5" y="63.2">GND</text>
<text x="212.5" y="60.7">3V3</text>
<text x="248.7" y="65.8">ADC5/P6.5</text>
<text x="250" y="60.7">SDA/P3.1</text>
<text x="250.2" y="63.2">SCL/P3.2</text>
<text x="29.9" y="67.1">GND</text>
<text x="60.4" y="69.6">GND</text>
<text x="205.5" y="70.9">ADC2/P6.2</text>
<text x="205.5" y="68.3">ADC1/P6.1</text>
<text x="248.7" y="68.3">ADC6/P6.6</text>
<text x="249.9" y="70.9">INT2/P2.5</text>
<text x="59.2" y="72.1">VBUS</text>
<text x="205.5" y="73.4">ADC3/P6.3</text>
<text x="205.5" y="75.9">ADC4/P6.4</text>
<text x="249" y="75.9">LED0/P8.0</text>
<text x="249.9" y="73.4">INT1/P2.3</text>
<text x="30" y="78.5">VBUS</text>
<text x="198.5" y="83.6">RXD2/MISO3/P5.7</text>
<text x="198.7" y="81">TXD2/MOSI3/P5.6</text>
<text x="207.4" y="78.5">CLKOUT</text>
<text x="246.2" y="83.6">SN0_EN/P8.3</text>
<text x="249" y="81">LED2/P8.2</text>
<text x="249" y="78.5">LED1/P8.1</text>
<text x="206.7" y="88.6">INT3/P2.6</text>
<text x="206.7" y="86.1">INT4/P2.7</text>
<text x="246.2" y="86.1">SN1_EN/P8.4</text>
<text x="249.5" y="88.6">DIO2/P8.5</text>
<text x="29.9" y="91.2">GND</text>
<text x="60.5" y="91.2">FTDI3V3</text>
<text x="75.2" y="90.2">1</text>
<text x="86.2" y="90.2">2</text>
<text x="93.6" y="91.2">3V3</text>
<text x="204.4" y="91.2">VREF+/P5.0</text>
<text x="204.9" y="93.7">VREF-/P5.1</text>
<text x="249.5" y="91.2">DIO3/P8.6</text>
<text x="249.9" y="93.7">INT0/P2.0</text>
<text x="110" y="96.3">VBUS</text>
<text x="45.4" y="122.9">TDO/CS1/PJ.0</text>
<text x="73.9" y="124.5">1</text>
<text x="84.9" y="124.5">2</text>
<text x="92.4" y="125.5">3V3</text>
<text x="163.5" y="124.2">FTDI3V3</text>
<text x="45.4" y="128">TDI/PM1/PJ.1</text>
<text x="45.4" y="133.1">TMS/CS2/PJ.2</text>
<text x="45.4" y="140.7">TEST</text>
<text x="45.4" y="138.2">TCK/PM2/PJ.3</text>
<text x="45.4" y="143.3">GND</text>
<text x="49.2" y="148.3">RESET</text>
<text x="97.3" y="149.6">FTDI3V3</text>
<text x="101" y="147.1">GND</text>
<text x="101" y="144.5">GND</text>
<text x="163.5" y="147.1">SDA_FTDI</text>
<text x="163.5" y="149.6">SCL_FTDI</text>
<text x="163.5" y="144.5">FTDI3V3</text>
<text x="163.5" y="152.1">GND</text>
<text x="91.3" y="157.2">BSL_SEL/P3.3</text>
<text x="98.7" y="159.8">RESET</text>
<text x="261.1" y="159.8">GND</text>
<text x="261.1" y="162.3">GND</text>
<text x="101" y="172.5">GND</text>
<text x="78.4" y="176.3">GND</text>
<text x="180.7" y="182.7">University of Urbino &amp; NeuNet</text>
<text x="180.7" y="185.7">File:</text>
<text x="180.7" y="188.7">Sheet: /home/matteo/Dropbox/VirtualSense/1.1.0/ProgDebug/VirtualSense_PD.sch</text>
<text x="180.7" y="191.7">Title: VirtualSense Programmer-Debugger Layer</text>
<text x="180.7" y="194.7">Size: A4</text>
<text x="180.7" y="197.7">KiCad E.D.A. eeschema (2013-mar-13)-testing</text>
<text x="201.7" y="194.7">Date: 26 Jun 2013</text>
<text x="263.2" y="197.7">Id: 1/1</text>
<text x="263.2" y="194.7">Rev: 1.1.0</text>
</g>
<g font-size="2.1" fill="#0000c2">
<text x="266.7" y="157.5">Fix hole</text>
<text x="266.7" y="166.4">Fiducial</text>
<text x="259.1" y="175.3">Logo Open HardWare</text>
</g>
<g font-size="1.8" fill="#840000">
<text x="37.2" y="11.8">1</text>
<text x="92.6" y="11.8">2</text>
<text x="148" y="11.8">3</text>
<text x="203.4" y="11.8">4</text>
<text x="258.8" y="11.8">5</text>
<text x="27.5" y="21.6">1</text>
<text x="265.6" y="20.3">1</text>
<text x="265.6" y="22.9">2</text>
<text x="27.5" y="24.1">2</text>
<text x="27.5" y="26.7">3</text>
<text x="27.5" y="29.2">4</text>
<text x="73.2" y="29.2">3</text>
<text x="107" y="29.2">24</text>
<text x="265.6" y="25.4">3</text>
<text x="265.6" y="27.9">4</text>
<text x="27.5" y="31.7">5</text>
<text x="72.7" y="35.6">10</text>
<text x="73.2" y="31.7">6</text>
<text x="107" y="31.7">28</text>
<text x="265.6" y="30.5">5</text>
<text x="265.6" y="33">6</text>
<text x="265.6" y="35.6">7</text>
<text x="73.2" y="38.1">4</text>
<text x="73.2" y="41.9">5</text>
<text x="107" y="39.4">25</text>
<text x="107" y="36.8">26</text>
<text x="107" y="41.9">18</text>
<text x="265.6" y="38.1">8</text>
<text x="265.6" y="40.6">9</text>
<text x="10.3" y="42.6">A</text>
<text x="73.2" y="44.4">1</text>
<text x="107" y="45.7">17</text>
<text x="265.1" y="43.2">10</text>
<text x="265.1" y="45.7">11</text>
<text x="285.5" y="46.5">A</text>
<text x="72.7" y="53.3">27</text>
<text x="73.2" y="48.3">7</text>
<text x="73.2" y="50.8">8</text>
<text x="107" y="48.3">15</text>
<text x="107" y="50.8">16</text>
<text x="265.1" y="48.3">12</text>
<text x="265.1" y="50.8">13</text>
<text x="265.1" y="53.3">14</text>
<text x="73.2" y="57.1">2</text>
<text x="73.2" y="59.7">9</text>
<text x="107" y="58.4">23</text>
<text x="222.4" y="59.7">1</text>
<text x="265.6" y="59.7">1</text>
<text x="72.7" y="64.8">19</text>
<text x="107" y="61">22</text>
<text x="107" y="63.5">13</text>
<text x="222.4" y="62.2">2</text>
<text x="222.4" y="64.8">3</text>
<text x="265.6" y="62.2">2</text>
<text x="265.6" y="64.8">3</text>
<text x="72.7" y="71.1">20</text>
<text x="72.7" y="68.6">21</text>
<text x="107" y="71.1">11</text>
<text x="107" y="68.6">12</text>
<text x="107" y="66">14</text>
<text x="222.4" y="67.3">4</text>
<text x="222.4" y="69.8">5</text>
<text x="265.6" y="67.3">4</text>
<text x="265.6" y="69.8">5</text>
<text x="222.4" y="72.4">6</text>
<text x="222.4" y="74.9">7</text>
<text x="222.4" y="77.5">8</text>
<text x="265.6" y="72.4">6</text>
<text x="265.6" y="74.9">7</text>
<text x="265.6" y="77.5">8</text>
<text x="221.9" y="82.5">10</text>
<text x="222.4" y="80">9</text>
<text x="265.1" y="82.5">10</text>
<text x="265.6" y="80">9</text>
<text x="221.9" y="85.1">11</text>
<text x="221.9" y="87.6">12</text>
<text x="265.1" y="85.1">11</text>
<text x="265.1" y="87.6">12</text>
<text x="221.9" y="90.2">13</text>
<text x="221.9" y="92.7">14</text>
<text x="265.1" y="90.2">13</text>
<text x="265.1" y="92.7">14</text>
<text x="10.3" y="105.9">B</text>
<text x="285.5" y="109.8">B</text>
<text x="37" y="121.9">1</text>
<text x="37" y="124.5">2</text>
<text x="37" y="127">3</text>
<text x="37" y="129.5">4</text>
<text x="37" y="132.1">5</text>
<text x="37" y="134.6">6</text>
<text x="37" y="137.2">7</text>
<text x="37" y="139.7">8</text>
<text x="37" y="142.2">9</text>
<text x="115.1" y="143.5">1</text>
<text x="145.1" y="143.5">24</text>
<text x="36.5" y="144.8">10</text>
<text x="36.5" y="147.3">11</text>
<text x="36.5" y="149.9">12</text>
<text x="115.1" y="146">2</text>
<text x="115.1" y="148.6">3</text>
<text x="145.1" y="148.6">22</text>
<text x="145.1" y="146">23</text>
<text x="36.5" y="152.4">13</text>
<text x="36.5" y="154.9">14</text>
<text x="115.1" y="151.1">4</text>
<text x="115.1" y="153.7">5</text>
<text x="145.1" y="153.7">20</text>
<text x="145.1" y="151.1">21</text>
<text x="115.1" y="156.2">6</text>
<text x="115.1" y="158.7">7</text>
<text x="115.1" y="161.3">8</text>
<text x="145.1" y="161.3">17</text>
<text x="145.1" y="158.7">18</text>
<text x="145.1" y="156.2">19</text>
<text x="114.6" y="166.4">10</text>
<text x="115.1" y="163.8">9</text>
<text x="145.1" y="166.4">15</text>
<text x="145.1" y="163.8">16</text>
<text x="10.3" y="169.2">C</text>
<text x="114.6" y="168.9">11</text>
<text x="114.6" y="171.4">12</text>
<text x="145.1" y="171.4">13</text>
<text x="145.1" y="168.9">14</text>
<text x="285.5" y="173.2">C</text>
<text x="37.2" y="200">1</text>
<text x="92.6" y="200">2</text>
<text x="148" y="200">3</text>
<text x="203.4" y="200">4</text>
<text x="258.8" y="200">5</text>
</g>
<g font-size="1.8" fill="#008484">
<text x="40.8" y="30.7">R5</text>
<text x="41.4" y="32.7">0</text>
<text x="78.5" y="30.1">RTS</text>
<text x="78.5" y="32.6">RI</text>
<text x="97.9" y="32.6">OSCO</text>
<text x="100.6" y="30.1">NC</text>
<text x="78.5" y="39">VCCIO</text>
<text x="78.5" y="36.4">DCD</text>
<text x="97.9" y="40.3">AGND</text>
<text x="98.6" y="37.7">TEST</text>
<text x="78.5" y="45.3">TXD</text>
<text x="78.5" y="42.8">RXD</text>
<text x="96.2" y="46.6">3V3OUT</text>
<text x="99.2" y="42.8">GND</text>
<text x="78.5" y="49.1">GND</text>
<text x="78.5" y="51.7">NC</text>
<text x="96.6" y="51.7">USBDM</text>
<text x="96.9" y="49.1">USBDP</text>
<text x="78.5" y="58">DTR</text>
<text x="78.5" y="54.2">OSCI</text>
<text x="97.1" y="59.3">CBUS0</text>
<text x="78.5" y="60.6">DSR</text>
<text x="78.5" y="65.7">RESET</text>
<text x="97.1" y="61.8">CBUS1</text>
<text x="97.1" y="64.4">CBUS2</text>
<text x="78.5" y="69.5">GND</text>
<text x="97.1" y="69.5">CBUS4</text>
<text x="97.1" y="66.9">CBUS3</text>
<text x="78.5" y="72">VCC</text>
<text x="99.6" y="72">CTS</text>
<text x="119.9" y="72.8" transform="rotate(-90 119.9 72.8)">330</text>
<text x="122" y="72.5" transform="rotate(-90 122 72.5)">R1</text>
<text x="127.6" y="72.8" transform="rotate(-90 127.6 72.8)">330</text>
<text x="129.6" y="72.5" transform="rotate(-90 129.6 72.5)">R2</text>
<text x="117.4" y="87.7" transform="rotate(-90 117.4 87.7)">D1</text>
<text x="125" y="87.7" transform="rotate(-90 125 87.7)">D2</text>
<text x="122.5" y="92.1" transform="rotate(-90 122.5 92.1)">KPT-1608 EC</text>
<text x="130.1" y="92.1" transform="rotate(-90 130.1 92.1)">KPT-1608 YC</text>
<text x="155.5" y="134" transform="rotate(-90 155.5 134)">10K</text>
<text x="157.5" y="133.4" transform="rotate(-90 157.5 133.4)">R3</text>
<text x="160.6" y="134" transform="rotate(-90 160.6 134)">10K</text>
<text x="162.6" y="133.4" transform="rotate(-90 162.6 133.4)">R4</text>
<text x="120.4" y="144.4">A0</text>
<text x="120.4" y="146.9">A1</text>
<text x="120.4" y="149.5">RESET</text>
<text x="137.5" y="146.9">SDA</text>
<text x="137.7" y="149.5">SCL</text>
<text x="137.9" y="144.4">Vdd</text>
<text x="120.4" y="152">SD</text>
<text x="120.4" y="154.6">SC0</text>
<text x="137.8" y="154.6">SC7</text>
<text x="139" y="152">A2</text>
<text x="120.4" y="157.1">SD1</text>
<text x="120.4" y="159.6">SC1</text>
<text x="137.8" y="159.6">SC6</text>
<text x="137.8" y="157.1">SD7</text>
<text x="120.4" y="162.2">SD2</text>
<text x="120.4" y="164.7">SC2</text>
<text x="120.4" y="167.3">SD3</text>
<text x="137.8" y="167.3">SD5</text>
<text x="137.8" y="164.7">SC5</text>
<text x="137.8" y="162.2">SD6</text>
<text x="120.4" y="169.8">SC3</text>
<text x="120.4" y="172.3">Vss</text>
<text x="137.8" y="172.3">SD4</text>
<text x="137.8" y="169.8">SC4</text>
</g>
<g font-size="1.4" fill="#840000">
<text x="119.1" y="83.8" transform="rotate(-90 119.1 83.8)">2</text>
<text x="126.7" y="83.8" transform="rotate(-90 126.7 83.8)">2</text>
<text x="119.1" y="90.2" transform="rotate(-90 119.1 90.2)">1</text>
<text x="126.7" y="90.2" transform="rotate(-90 126.7 90.2)">1</text>
</g>
<g font-size="1.4" fill="#008484">
<text x="78.3" y="92.9">JUMPER</text>
<text x="275.2" y="162">P2</text>
<text x="275.2" y="159.4">P1</text>
<text x="275.2" y="168.3">P3</text>
<text x="275.2" y="170.9">P4</text>
<text x="267.6" y="177.2">P8</text>
<text x="280.3" y="177.2">P5</text>
</g>
<g font-size="1.1" fill="#008484">
<text x="40.1" y="59">C1</text>
<text x="46.4" y="59">C3</text>
<text x="40.3" y="61.5">100nF</text>
<text x="46.6" y="61.5">100nF</text>
<text x="40.1" y="83.1">C2</text>
<text x="46.4" y="83.1">C4</text>
<text x="40.2" y="85.7">4,7uF</text>
<text x="46.6" y="85.7">100nF</text>
</g>
</svg>
